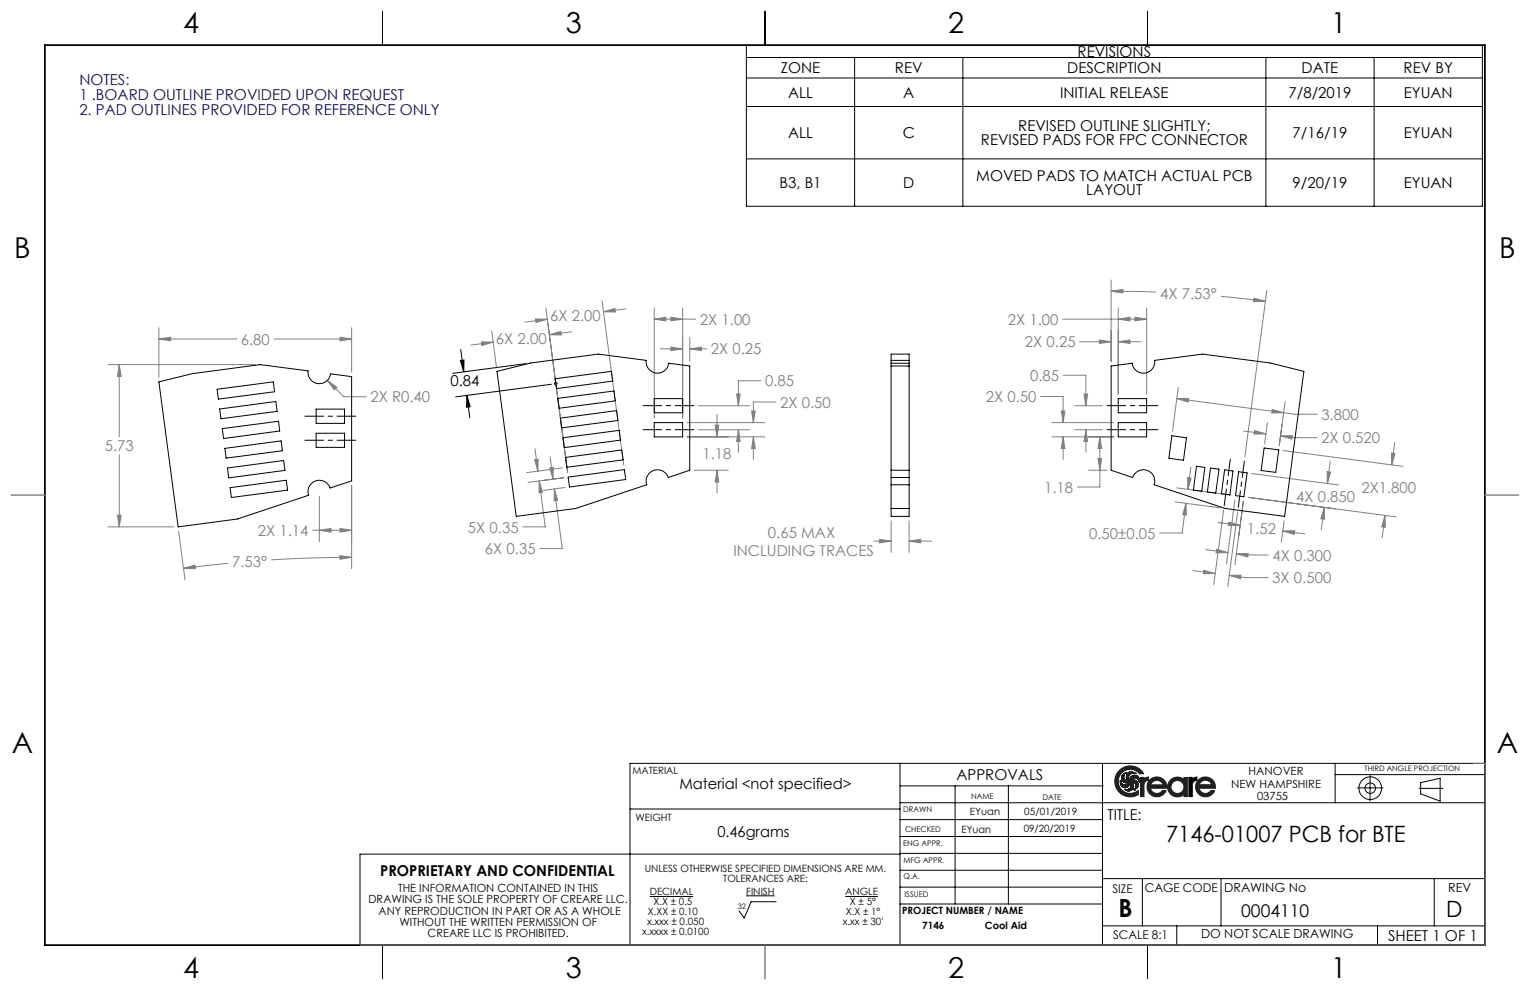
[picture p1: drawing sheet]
<svg xmlns="http://www.w3.org/2000/svg" width="432mm" height="279mm" viewBox="0 0 432 279" stroke-linecap="round" stroke-linejoin="round" font-family="sans-serif">
<g fill="none" stroke="#191924" stroke-width=".28">
<path d="M316.5 219.8l.1 .1M316.6 219.3l-.1 .1M316.7 218.9l-.1 1.1 .6 .7M316.7 218.9h.1M316.8 218.8h.1M317.1 219.3v.1M317.1 219.1v.1M317.2 219.6l.7 .8M317.2 218.8v.1M317.2 219.5v.2M317.2 218.9v.6M317.3 219.8v.1"/>
<path d="M317.3 218.5v.1M317.6 218.2l-.4 .6M317.6 218.1l-.9 .8M317.6 218.2h.1M317.6 218.1h.1M317.6 218.1v.1M317.9 219.5h.1M318 219.7v.1M318.1 218.4v.1M318.2 218.3l-.1 .1M318.2 218.3l.2-.2a1.64 1.64 0 0 1 1.9 .2M318.2 218.3l-.3 .6v.8l.7 .8"/>
<path d="M318.5 219.7h.1M318.5 219.3v.1M318.5 218v.1M318.5 219.1h.1M318.6 220h.1M318.6 218.9h.1M318.7 217.9h.1M318.7 218.7v.1M318.9 219.7h.1M319.1 217.8l-.1 .1M319.1 218.4h.1M319.2 219.9l-.2 .4"/>
<path d="M319.2 218.3h.1M319.3 219.9v-.1a1.32 1.32 0 0 1 2.1 .4l.2 .5M319.3 219.9h-.1M319.3 218.3h.1M319.4 219.7h.1M319.4 219v.1M319.5 217.8v.1M319.6 219.6h.1M319.7 217.9h.1M319.7 219.6h.1M319.8 218.9h.1M320.3 218.3l-.2-.1a1.29 1.29 0 0 0-1.4 .6 1.29 1.29 0 0 0 .1 1.5h-.1"/>
<path d="M320.3 218.3h.1M320.6 218.9l-.5-.1-.8 .3-.4 .5-.1 .7M320.6 219.6h.1M320.6 218.9h.1M320.7 218.9l.8 .9M320.8 219.6l.1 .1M321 219.7v.1M321.2 219.9l.1 .2M321.3 219.4h.1M321.4 219.5h.1M321.5 219.7l.1 1M321.6 218.4a3.4 3.4 0 0 0-4.8-.4 3.4 3.4 0 0 0-.4 4.8 3.4 3.4 0 0 0 4.9 .3v.1"/>
<path d="M321.6 218.4h1.2a4.4 4.4 0 0 0-6-1.7 4.4 4.4 0 0 0-1.6 6 4.4 4.4 0 0 0 6.1 1.5M322 219.4v5.4M322 219.4h.8v.3M324.2 219.4l-1.4 .3M324.2 219.4v.8M335.1 219.5l-.9-.1-.1 .5a2.81 2.81 0 0 0-3.8 .3 2.81 2.81 0 0 0 0 3.8 2.81 2.81 0 0 0 3.8 .3l.1 .5h.9v-5.3M335.5 219.5l.9-.1 .2 .4 1.2-.5v.9M335.5 219.5v5.2M316.2 220.4h.1M316.2 220.4v.9M316.2 220.4v.1M316.2 221.2l.3 .6 .9 .4 .6-.1 .7-.5"/>
<path d="M316.2 220.5l.6 .8 1.1 .2M316.3 221.4v.1M316.4 221h.1M316.5 221.7v.1M316.6 221.9h.1M316.7 220.1h.1M316.8 221.3l.1 .1M316.9 221.4h.1M317 220.5v.1M317 221.5h.1M317.1 220.6v.1M317.2 220.7h.1"/>
<path d="M317.2 220.7l.5 .2M317.3 221.5h.1M317.4 222.8h1M317.4 222.8h.1M317.4 222.8l.8 .4 1-.1M317.5 220.9h.6l.6-.2-.1 .2M317.6 222.2h.1M317.7 220.3h.1M317.9 220.4v.1M317.9 220.5h.7M318.3 222h-.1M318.3 220.9h.1"/>
<path d="M318.4 221.3h-.1M318.4 221.9l-.1 .1M318.4 222.8h-.1M318.6 221v.1M318.6 220.5h.1M318.6 220.9l-.8 .6M318.7 221.7h-.1M318.8 221.5h.1M318.8 222.6h-.1M318.8 223.2h.1M318.9 223.1h.1M318.9 221.1v.1"/>
<path d="M318.9 220.7h.1M318.9 220.7l-.2 .9M319 220.7l.2 .4v.8l-.2 .5-.6 .4M319 220.3a1.38 1.38 0 0 1 1.9 .4M319.1 222.3h-.1M319.1 220.5v.1M319.2 221v.1M319.2 222.1h-.1M319.2 222h.1M319.2 223v.1M319.2 221.2h.1M319.4 222.8v.1"/>
<path d="M319.6 221h.1M319.6 222.7h-.1M319.6 220.5l.1 .1M319.7 222.6l-.5 .4M319.7 221.1h.1M319.7 222.6h.1M319.7 222.4v.2M319.8 222.4h-.1M319.8 221.4h.1M319.8 222.2v.2M319.9 220.7h.1M320 220.7l.1 .1"/>
<path d="M320.1 222.9h.1M320.1 222.8v.1M320.1 220.2h.1M320.3 220.9l-.5-.3h-.7h.1a1.39 1.39 0 0 1 .6 1.7M320.3 220.9v.1M320.3 221l.3 .4v.7M320.4 222.5h.1M320.5 220.3h.1M320.5 222.3l-.4 .6M320.5 222.2v.1M320.6 221.5v.1M320.6 222.1l-.1 .1"/>
<path d="M320.6 222v.1M320.9 220.7l.3 .5M321 220.7v.1M321 222.2v.1M321.1 220.9h.1M321.1 221.9l-.4 .6-.6 .4M321.1 221v.9M321.2 221.8l-.1 .1M321.3 223.2v1M321.3 220.1v.1M321.6 220.7h.1M321.6 220.6h.1"/>
<path d="M324.2 220.2a1.47 1.47 0 0 0-1.3 1.2v3.4h-.9M324.7 221.5a1.83 1.83 0 0 1 1.8-1.3 1.83 1.83 0 0 1 1.7 1.3M324.7 221.5h3.5M324.8 222.5h-.1a1.86 1.86 0 0 0 1.5 1.4 1.86 1.86 0 0 0 1.9-.8h.9M324.8 222.5h4.4a2.8 2.8 0 0 0-3.3-3.1 2.8 2.8 0 0 0-1.9 4.1 2.8 2.8 0 0 0 4.5 .5l.6-.8-.1-.1M335.5 224.7l.9 .1M336.5 224.7l-.1 .1M336.5 221.4v3.3M337.8 220.2a1.47 1.47 0 0 0-1.3 1.2M338.4 222.5a1.88 1.88 0 0 0 1.5 1.4 1.88 1.88 0 0 0 1.9-.8M338.4 222.5h4.5a2.79 2.79 0 0 0-3.1-3.1 2.79 2.79 0 0 0-2.3 3.7 2.79 2.79 0 0 0 4.2 1.4l1.1-1.3-1-.1M339 220.7a1.8 1.8 0 0 1 2.9 .8h-3.4z"/>
<circle cx="332.3" cy="222.1" r="1.83"/>
</g>
<path d="M108 3.2v9.5M215.9 3.2v9.5M323.8 3.2v9.5M3.1 139.7h9.6M419.1 139.7h9.5M219 254.5h-7l-2 4.6-1.4-2M108 266.7v9.6M215.9 266.7v9.6M323.8 266.7v9.6" fill="none" stroke="#000" stroke-width=".28"/>
<path d="M12.7 12.7h406.4v254h-406.4z" fill="none" stroke="#000" stroke-width=".5"/>
<path d="M3.1 139.7h9.6M419.1 139.7h9.5M215.9 266.7v9.6" fill="none" stroke="#c0c0c0" stroke-width=".28"/>
<path d="M335.6 219.4h.8l.2 .4 1.2-.5v.9l-.9 .4-.4 .7-.1 3.5h-.9z" fill-rule="evenodd" fill="#000"/>
<g fill="#191924">
<path d="M316.1 217.3a4.3 4.3 0 0 0-.6 5.8 4.3 4.3 0 0 0 5.8 1.1l-.1-1.1a3.4 3.4 0 0 1-4.8-.4 3.4 3.4 0 0 1 .4-4.8 3.4 3.4 0 0 1 4.8 .5h1.2a4.4 4.4 0 0 0-6.7-1.1zM321.9 219.5v5.3h.9l.1-3.6 .5-.7 .7-.3 .1-.9-1.3 .5-.1-.4zM317 218.5l-.5 .9 .2 .9 1 .6 1.1-.2-.6 .7-.9 .1-.7-.3-.4-.8v.8l.3 .6 .6 .4h.7l.9-.5 .2-1 .4 .5-.1 .8-.4 .5-.5 .3h-.9l.6 .3 .7 .1 .9-.5 .3-1.1-.4-.7-.4-.3 .3-.1 .7 .3 .5 .6-.1 .9-.4 .6 .6-.4 .5-.9-.3-.9-.8-.6-1.1 .2 .6-.7 .8-.1 .7 .4 .5 .8v-.8l-.3-.6-.7-.4h-.9l-.7 .5-.2 .9-.3-.6v-.6l.4-.6 .6-.3 .8 .1-.8-.5-.7 .1-.6 .4-.3 .6v.8l.7 .8h-.7l-.7-.8v-.9l.4-.7z" fill-rule="evenodd"/>
<path d="M325.1 220.9l.8-.6h1.1l.8 .5 .4 .7h-3.5zM324.7 220a2.8 2.8 0 0 0 .1 4.3 2.8 2.8 0 0 0 4.3-1.1l-1-.1-1 .7-1 .1-1.1-.7-.3-.7 4.6-.1a2.81 2.81 0 0 0-1.5-2.8 2.81 2.81 0 0 0-3.1 .4zM338.9 220.8l.7-.5 1-.1 .9 .5 .4 .7-3.4 .1zM338.2 220.2a2.78 2.78 0 0 0 .5 4.2 2.78 2.78 0 0 0 4.1-1.3h-1l-1 .7-.9 .1-1.1-.6-.4-.8 4.6-.1a2.78 2.78 0 0 0-1.6-2.9 2.78 2.78 0 0 0-3.2 .7zM330.5 222.1a1.85 1.85 0 0 1 3.7 0 1.85 1.85 0 0 1-3.7 0zM330.3 220.1a2.81 2.81 0 0 0 0 3.9 2.81 2.81 0 0 0 3.8 .3l.1 .5h.9v-5.3l-.9-.1-.2 .5a2.76 2.76 0 0 0-3.7 .2z" fill-rule="evenodd"/>
</g>
<g fill="none" stroke="#000" stroke-width=".28">
<path d="M210.6 12.8h207.8v45.4h-207.8zM210.6 16.2h207.8M241.2 16.2v42M271.7 16.2v42M357.3 16.2v42M387.8 16.2v42M210.6 22h207.8M210.6 30.1h207.8M210.6 44.8h207.8M130 98.6l.9 6.4M129.9 101.7l1.1-.1-.1 3.4zM131.8 111.6l.8 6.3"/>
<path d="M131.8 111.6l.9 3.2-1 .1zM148.5 102.6l-20.8 2.8M155.6 108.4l-27 3.6M156.4 108.3h1M156.5 107.9l.7 .7M156.9 107.8v1M157.2 107.9l-.7 .7M254 215.4v51.3M311.1 215.4v51.3M376.8 215.5v11.1M376.8 218.6h42.1M386.7 218.9l-.1 7.2"/>
<path d="M419.1 215.4h-241.3v51.3M177.8 228.3h76.2M254 226.6h165.1M254 236.1h57.1M254 231.3h57.1M254.1 221.8h57.3M269.6 221.8v33.3M284.6 221.8v33.3M383.1 222.4h7.2M400.4 222.5h6.8M400.9 220.9l5.5-1.3v6.5l-5.5-2.1zM183.4 253h12.2"/>
<path d="M210.6 252.8h8M238.6 253h9.2M254 250.4h57.1M254 255.1h57.1M254 241.1h-152.4v25.6M254 240.8h57.1M254 245.6h57.1M311.1 248h108M322.4 248v13.3M344.6 248v13.3M404.8 248v13.3M311.1 261.3h108"/>
<path d="M332.1 261.3v5.4M388.8 261.3v5.4"/>
<circle cx="386.7" cy="222.4" r="3.2"/>
<circle cx="386.7" cy="222.5" r="1.47"/>
</g>
<g fill="none" stroke="#808080" stroke-width=".28">
<path d="M313.6 79v23M44.8 95.7l3.4-.5v1zM44.8 92.5v14M44.8 95.7h22M77.3 95.7h21.9M96 95.2l3.2 .5-3.2 .5zM99.2 92.5v12.5M135.9 96.5l3.3 .1-3.2 .9zM138.8 93.4l1.3 10.1M139.2 96.6l-6.3 .8M151.1 90l3.4 .1-3.2 .9zM154.1 86.9l6.1 46.5"/>
<path d="M154.5 90.1l-6.3 .8M155 94.5l3.3-1 .1 1zM161.3 93.6l-6.3 .9M169.9 84.8l6.1 46.5M170.3 88l3.2-.9 .2 1zM176.6 87.2l-6.3 .8M184.6 90.1l3.3-.6v1.1zM184.6 86.9v31.1M184.6 90.1h11.8M186.3 98.5h6.4M189.3 89.5l3.4 .6-3.4 .5zM189.3 98l3.4 .5-3.4 .5z"/>
<path d="M192.7 86.9v31.1M194.7 98.5l3.3-.5v1zM194.7 95.3v6.7M194.7 98.5h4.7M299.9 90.1h23.7M304.7 96.4h8.9M310.3 96l3.3 .4-3.3 .5zM313.6 82.2l3.3-.5v1zM313.6 82.2l12.6 .2M315.6 96.4l3.3-.4v.9zM315.6 90.1l3.3-.6v1.1zM315.6 86.9v24.3"/>
<path d="M315.6 96.4h6.3M320.3 89.5l3.3 .6-3.3 .5zM323.6 86.9v24.3M344.6 83.6l12.6 1.5M353.9 84.1l3.3 1h-3.4zM357.5 81.9l-6.2 47M30.5 102.9h41.6M33.7 102.9v20.4M33.7 102.9l.5 3.3h-1zM92.4 107.4l2.7 1.9-.7 .7zM92.4 107.4l4.6 4.6h6.4M193.9 119.3h21.9"/>
<path d="M197.1 114.5h14.5M201.8 120h1l-.4 3.3zM202.4 116.9v6.4M207.9 111.2h1l-.5 3.3zM212.1 116h1l-.5 3.3zM214.7 107.5h-6.3v7M219 113.5h-6.4v5.8M293.7 111.9h6.3v7.4M296.9 119.3h17.4M299.5 116h1l-.5 3.3zM300.1 105.9h6.4v8.6M303.3 114.5h7.8"/>
<path d="M305.9 111.2h1.1l-.5 3.3zM332.1 112.5l3.4-.1-.2 1.1zM332.1 112.5l30.2 4M332.5 109.4l-1.6 12.3M357.7 119.3l-.8 5.9M359.1 115.6l3.2 .9-3.4 .1zM362.3 116.5l3.1 .4h6.3M362.7 113.3l-1.7 12.4 .8-5.9M33.7 128.3v20.4M99.2 137v23.5M150.9 129.8l1-.2-.1 3.4zM151 126.6l.8 6.4"/>
<path d="M152.2 135.7l.9 3.2-1 .2zM152.2 135.7l1.7 13h-6.4M155.2 132l.9-.1v3.3zM155.3 128.9l.8 6.3M156.5 138l.9 3.2-1 .1zM156.5 138l2.2 16.8h-6.4M158.7 132l-10 1.4M159.1 134.8l-10.1 1.3M159.5 137.6l-6.2 .8M193.9 123.3h21.9M195.9 132.7h9.6M197.1 121.3h14.5"/>
<path d="M202.4 132.7l.4 3.3h-1zM202.4 132.7v6.4M208.4 121.3v6.3M208.4 121.3l.5 3.3h-1zM212.6 123.3l.5 3.3h-1zM212.6 123.3v6.3M296.9 123.3h17.4M300 123.3v6.3M300 123.3l.5 3.3h-1zM303.3 121.3h7.8M306.5 121.3l.5 3.3h-1.1zM306.5 121.3v6.3"/>
<path d="M307.2 132.7h5.1M309.9 129.4h1l-.5 3.3zM310.4 123.3l.5 3.3h-1zM310.4 123.3v14.1h-6.3M332.1 137.7l15.3 2M335.2 134.8l1 .1-1 3.2zM336.1 131.8l-.9 6.3M351 121.6l6.3 .8M353.2 133.6l24.6 3.3M354.1 121.5l3.2 .9-3.4 .1zM361.4 123l3.9 .5h6.4M361.4 123l3.3-.1-.1 1z"/>
<path d="M362.1 127.1l33.8 4.5M374.5 133.1l1 .1-.9 3.3zM375.4 130.2l-.8 6.3M392.7 127.8l1 .2-.9 3.2zM393.6 124.9l-.8 6.3M30.5 148.7h18.5M33.2 145.4h1l-.5 3.3zM50.4 150l1.8 13.6M64.3 159l-12.5 1.4M88.2 149.6h11M90.1 149.6l3.3-.4v1zM90.1 140v12.8"/>
<path d="M96 156.8l3.2 .5-3.2 .5zM96 149.2l3.2 .4-3.2 .6zM99.2 157.3l-11.3 .2-11.3 .5M246.6 152.7h4.9M248.2 152.2l3.3 .5-3.3 .5zM251.5 147v8.9M256.6 152.7l3.3-.5v1zM256.6 147v8.9M256.6 152.7h6.3M331.6 141.6l12.9 1.7M334.7 142.1l-1.1 8.3h-6.3M334.7 142.1l.1 3.3-1-.2z"/>
<path d="M340.3 155.1l6.3 .9M343.4 155l3.2 1h-3.4zM343.7 147.5l6.3 .8M345.3 143.9l-2.8 21.1M346.8 147.4l3.2 .9h-3.4zM348.5 141.1l-2.4 18M348.9 156.3l3.4-.1-.2 1zM348.9 156.3l2.7 .3h6.3M349.3 144.5l-2.8 21.1M350.9 141.5l-2.4 17.9M352.3 140.4l41.8 5.5M362 149.9l3.4-.1-.2 1z"/>
<path d="M362 149.9l6.3 .8M362.4 147l-.8 6M373.7 143.2l.1 3.3-1-.1zM373.7 143.2l-.8 6.3M390.9 145.5v3.3l-.9-.1zM390.9 145.5l-.8 6.3M51.8 160.4l3.2-.9 .1 1zM336.7 161l6.2 .9M339.7 160.9l3.2 1h-3.3zM346.9 162.4l3.3-.1-.1 1zM346.9 162.4l4.6 .6h6.4M415.8 215.4h3.3v51.3h-317.5"/>
</g>
<path d="M86.1 117.5h14.3M181.5 114.5h14.3M312.4 114.5h14.4M86.1 124.3h14.3M181.5 121.3h14.3M312.4 121.3h14.4" fill="none" stroke="#000" stroke-width=".28" stroke-dasharray="15.2 1.3 1.3 1.3" stroke-dashoffset="10"/>
<path d="M345.5 142.7l1.7-13.1M349.5 143.2l1.7-13.1" fill="none" stroke="#000" stroke-width=".28" stroke-dasharray="15.2 1.3 1.3 1.3" stroke-dashoffset="10.6"/>
<path d="M131.8 111.6l.9 3.2-1 .1zM129.9 101.7l1.1-.1-.1 3.4z" fill="#000"/>
<path d="M212.6 123.3l.5 3.3h-1zM212.1 116h1l-.5 3.3zM155.2 132l.9-.1v3.3zM156.5 138l.9 3.2-1 .1zM152.2 135.7l.9 3.2-1 .2zM150.9 129.8l1-.2-.1 3.4zM201.8 120h1l-.4 3.3zM202.4 132.7l.4 3.3h-1zM184.6 90.1l3.3-.6v1.1zM189.3 89.5l3.4 .6-3.4 .5zM207.9 111.2h1l-.5 3.3zM208.4 121.3l.5 3.3h-1zM151.1 90l3.4 .1-3.2 .9zM170.3 88l3.2-.9 .2 1zM189.3 98l3.4 .5-3.4 .5zM194.7 98.5l3.3-.5v1zM155 94.5l3.3-1 .1 1zM135.9 96.5l3.3 .1-3.2 .9zM248.2 152.2l3.3 .5-3.3 .5zM256.6 152.7l3.3-.5v1zM310.4 123.3l.5 3.3h-1zM309.9 129.4h1l-.5 3.3zM299.5 116h1l-.5 3.3zM300 123.3l.5 3.3h-1zM305.9 111.2h1.1l-.5 3.3zM306.5 121.3l.5 3.3h-1.1zM315.6 96.4l3.3-.4v.9zM310.3 96l3.3 .4-3.3 .5zM315.6 90.1l3.3-.6v1.1zM320.3 89.5l3.3 .6-3.3 .5zM348.9 156.3l3.4-.1-.2 1zM343.4 155l3.2 1h-3.4zM346.9 162.4l3.3-.1-.1 1zM339.7 160.9l3.2 1h-3.3zM353.9 84.1l3.3 1h-3.4zM313.6 82.2l3.3-.5v1zM346.8 147.4l3.2 .9h-3.4zM362 149.9l3.4-.1-.2 1zM354.1 121.5l3.2 .9-3.4 .1zM361.4 123l3.3-.1-.1 1zM332.1 112.5l3.4-.1-.2 1.1zM359.1 115.6l3.2 .9-3.4 .1zM374.5 133.1l1 .1-.9 3.3zM373.7 143.2l.1 3.3-1-.1zM392.7 127.8l1 .2-.9 3.2zM390.9 145.5v3.3l-.9-.1zM335.2 134.8l1 .1-1 3.2zM334.7 142.1l.1 3.3-1-.2zM33.7 102.9l.5 3.3h-1zM33.2 145.4h1l-.5 3.3zM44.8 95.7l3.4-.5v1zM96 95.2l3.2 .5-3.2 .5zM96 156.8l3.2 .5-3.2 .5zM51.8 160.4l3.2-.9 .1 1zM90.1 149.6l3.3-.4v1zM96 149.2l3.2 .4-3.2 .6zM92.4 107.4l2 2.6 .7-.7z" fill="#808080"/>
<g fill="none" stroke="#000" stroke-width=".28">
<path d="M44.8 107.8l9.5-2.4 19.1-2.5 13.6 1.8a3.2 3.2 0 0 0 2.7 3.6 3.2 3.2 0 0 0 3.6-2.8l5.9 .8v29.4l-6 2a3.2 3.2 0 0 0-4.1-2 3.2 3.2 0 0 0-2 4.1l-20.1 6.7-16.7 2.2zM61.3 109.9l15.8-2.1 .4 2.8-15.9 2zM62 115.4l15.9-2.1 .3 2.8-15.8 2.1zM89.2 115.5h8v4h-8zM140.3 104.8l9.5-2.4 19-2.5 13.6 1.8a3.2 3.2 0 0 0 2.8 3.6 3.2 3.2 0 0 0 3.5-2.8l6 .8v29.4l-6.1 2.1a3.2 3.2 0 0 0-4.1-2.1 3.2 3.2 0 0 0-2 4.1l-20 6.7-16.8 2.2zM156.7 106.9l15.8-2.1 .4 2.8-15.8 2.1zM157.4 112.4l15.9-2.1 .3 2.8-15.8 2.1zM158.2 118l15.8-2.1 .4 2.8-15.9 2.1zM184.6 112.5h8.1v4h-8.1zM184.6 119.3h8.1v4h-8.1zM251.5 101.7v.8M251.5 103.3h5.1"/>
<path d="M251.5 101.7v-1.8h5.1v1.8M251.5 102.5v32.3M251.5 102.5h5.1M251.5 101.7h5.1M256.6 101.7v.8M256.6 102.5v32.3M313.6 103.3l5.9-.8a3.2 3.2 0 0 0 3.6 2.8 3.2 3.2 0 0 0 2.8-3.6l13.5-1.8 19.1 2.5 9.5 2.4-5.5 40.9-16.7-2.2-20.1-6.7a3.2 3.2 0 0 0-2-4 3.2 3.2 0 0 0-4 2l-6.1-2.1zM315.6 119.3h8v4h-8zM315.6 112.5h8v4h-8zM62.7 121l15.9-2.1 .4 2.7-15.9 2.2zM63.5 126.5l15.8-2.1 .4 2.8-15.9 2.1zM64.2 132.1l15.8-2.1 .4 2.8-15.8 2.1z"/>
<path d="M64.9 137.6l15.9-2.1 .4 2.8-15.9 2.1zM89.2 122.3h8v4h-8zM158.9 123.5l15.9-2 .3 2.7-15.9 2.1zM159.6 129.1l15.9-2.1 .4 2.8-15.9 2.1zM160.3 134.7l15.9-2.2 .4 2.8-15.9 2.1zM251.5 134.8v2M251.5 136.8v8.9h5.1v-8.9M251.5 132.7h5.1M251.5 134.8h5.1M251.5 136.8h5.1M256.6 134.8v2M330.7 123l4.2 .5-.9 6.4-4.1-.6z"/>
<path d="M337.7 131.6l2.3 .3-.8 6.7-2.4-.3zM341.6 132.1l2.4 .3-.9 6.8-2.4-.3zM345.6 132.6l2.4 .3-.9 6.8-2.4-.4zM349.6 133.1l2.4 .4-1 6.7-2.3-.3zM356.8 126.4l4.1 .6-.9 6.3-4.1-.5zM251.5 143.5h5.1"/>
</g>
<g font-size="8.1">
<text x="51.7" y="9.3">4</text>
<text x="159.7" y="9.3">3</text>
<text x="267.6" y="9.3">2</text>
<text x="375.6" y="9.3">1</text>
<text x="4" y="72.8">B</text>
<text x="423.1" y="72.8">B</text>
<text x="3.3" y="212.5">A</text>
<text x="422.4" y="212.5">A</text>
<text x="51.7" y="276">4</text>
<text x="159.7" y="276">3</text>
<text x="267.6" y="276">2</text>
<text x="375.6" y="276">1</text>
</g>
<text font-size="7.1" x="315.7" y="258.8">B</text>
<g font-size="6.3">
<text x="329.1" y="237.8">7146-01007 PCB for BTE</text>
<text x="408.1" y="258.9">D</text>
</g>
<text font-size="4.9" x="350.3" y="258.8">0004110</text>
<g font-size="4.2">
<text x="304.1" y="16">REVISIONS</text>
<text x="220.4" y="20.6">ZONE</text>
<text x="252.6" y="20.6">REV</text>
<text x="301.2" y="20.6">DESCRIPTION</text>
<text x="367.4" y="20.6">DATE</text>
<text x="396.1" y="20.6">REV BY</text>
<text x="222.4" y="27.5">ALL</text>
<text x="254.9" y="27.5">A</text>
<text x="299.2" y="27.5">INITIAL RELEASE</text>
<text x="363.6" y="27.5">7/8/2019</text>
<text x="396.2" y="27.5">EYUAN</text>
<text x="222.4" y="38.9">ALL</text>
<text x="254.8" y="38.9">C</text>
<text x="276.8" y="41">REVISED PADS FOR FPC CONNECTOR</text>
<text x="287.4" y="36.9">REVISED OUTLINE SLIGHTLY;</text>
<text x="364.8" y="38.9">7/16/19</text>
<text x="396.2" y="38.9">EYUAN</text>
<text x="220" y="53">B3, B1</text>
<text x="254.9" y="53">D</text>
<text x="275.5" y="51">MOVED PADS TO MATCH ACTUAL PCB</text>
<text x="364.8" y="53">9/20/19</text>
<text x="396.2" y="53">EYUAN</text>
<text x="306.6" y="55.1">LAYOUT</text>
<text x="127.1" y="109">0.84</text>
<text x="269.9" y="220.3">APPROVALS</text>
<text x="191.7" y="222.6">Material &lt;not specified&gt;</text>
<text x="312.6" y="231.6">TITLE:</text>
<text x="202.4" y="236.2">0.46grams</text>
<text x="107.3" y="247.2">PROPRIETARY AND CONFIDENTIAL</text>
<text x="391.8" y="265.5">SHEET 1 OF 1</text>
</g>
<g font-size="4.2" fill="#000080">
<text x="22.4" y="24.1">NOTES:</text>
<text x="22.4" y="28.3">1 .BOARD OUTLINE PROVIDED UPON REQUEST</text>
<text x="22.4" y="32.5">2. PAD OUTLINES PROVIDED FOR REFERENCE ONLY</text>
</g>
<g font-size="4.2" fill="#808080">
<text x="327.4" y="84.5">4X 7.53°</text>
<text x="155.3" y="90.6">6X 2.00</text>
<text x="197.5" y="91.6">2X 1.00</text>
<text x="284.4" y="91.7">2X 1.00</text>
<text x="68" y="97.3">6.80</text>
<text x="140" y="97.1">6X 2.00</text>
<text x="200.6" y="100">2X 0.25</text>
<text x="289.3" y="98">2X 0.25</text>
<text x="290.7" y="107.5">0.85</text>
<text x="104.5" y="113.6">2X R0.40</text>
<text x="215.9" y="109">0.85</text>
<text x="278.2" y="113.5">2X 0.50</text>
<text x="220.2" y="115">2X 0.50</text>
<text x="372.9" y="118.5">3.800</text>
<text x="372.9" y="125.1">2X 0.520</text>
<text x="29.6" y="127.4">5.73</text>
<text x="198.3" y="129.6">1.18</text>
<text x="294.7" y="139">1.18</text>
<text x="365.8" y="141.8">4X 0.850</text>
<text x="384.2" y="139.2">2X1.800</text>
<text x="72.8" y="151.2">2X 1.14</text>
<text x="132.1" y="150.3">5X 0.35</text>
<text x="216.7" y="151.8">0.65 MAX</text>
<text x="307.4" y="152">0.50±0.05</text>
<text x="351.9" y="150.7">1.52</text>
<text x="65.5" y="160">7.53°</text>
<text x="136.9" y="156.4">6X 0.35</text>
<text x="207" y="156.8">INCLUDING TRACES</text>
<text x="359.1" y="158.2">4X 0.300</text>
<text x="359.1" y="164.6">3X 0.500</text>
</g>
<g font-size="3.5">
<text x="345.5" y="251.7">DRAWING No</text>
<text x="408.7" y="251.7">REV</text>
<text x="339" y="264.8">DO NOT SCALE DRAWING</text>
</g>
<g font-size="3.4">
<text x="313.9" y="251.9">SIZE</text>
<text x="323.1" y="251.6">CAGE CODE</text>
<text x="314.1" y="265">SCALE 8:1</text>
</g>
<g font-size="3.2">
<text x="352.4" y="218.8">HANOVER</text>
<text x="347.4" y="222.4">NEW HAMPSHIRE</text>
<text x="354.8" y="225.7">03755</text>
<text x="112.4" y="251.8">THE INFORMATION CONTAINED IN THIS</text>
<text x="104" y="255">DRAWING IS THE SOLE PROPERTY OF CREARE LLC.</text>
<text x="106.8" y="258.2">ANY REPRODUCTION IN PART OR AS A WHOLE</text>
<text x="112.7" y="261.3">WITHOUT THE WRITTEN PERMISSION OF</text>
<text x="120.7" y="264.5">CREARE LLC IS PROHIBITED.</text>
</g>
<g font-size="2.8">
<text x="178.5" y="218.3">MATERIAL</text>
<text x="179.4" y="231.7">WEIGHT</text>
<text x="273.7" y="230">EYuan</text>
<text x="289.1" y="230">05/01/2019</text>
<text x="271.4" y="235.2">EYuan</text>
<text x="288.9" y="234.7">09/20/2019</text>
<text x="182" y="246.2">UNLESS OTHERWISE SPECIFIED DIMENSIONS ARE MM.</text>
<text x="204.1" y="249">TOLERANCES ARE:</text>
<text x="183.4" y="252.7">DECIMAL</text>
<text x="184.4" y="255.5">X.X ± 0.5</text>
<text x="210.6" y="252.5">FINISH</text>
<text x="238.6" y="252.7">ANGLE</text>
<text x="239.9" y="255.5">X ± 5°</text>
<text x="254.6" y="258">PROJECT NUMBER / NAME</text>
<text x="181.2" y="264">x.xxxx ± 0.0100</text>
<text x="182.6" y="261.2">x.xxx ± 0.050</text>
<text x="182.8" y="258.3">X.XX ± 0.10</text>
<text x="237.8" y="261.2">x.xx ± 30'</text>
<text x="238.7" y="258.3">X.X ± 1°</text>
<text x="260.3" y="262.1">7146</text>
<text x="278" y="262.1">Cool Aid</text>
</g>
<g font-size="2.2">
<text x="274.1" y="225.5">NAME</text>
<text x="294.3" y="225.8">DATE</text>
<text x="254.9" y="229.2">DRAWN</text>
<text x="254.9" y="238.7">ENG APPR.</text>
<text x="255.4" y="234.7">CHECKED</text>
<text x="255" y="243.5">MFG APPR.</text>
<text x="255" y="248.2">Q.A.</text>
<text x="255.3" y="253.1">ISSUED</text>
</g>
<g font-size="2.1">
<text x="385.1" y="217.6">THIRD ANGLE PROJECTION</text>
<text x="208.2" y="256.5">32</text>
</g>
</svg>
